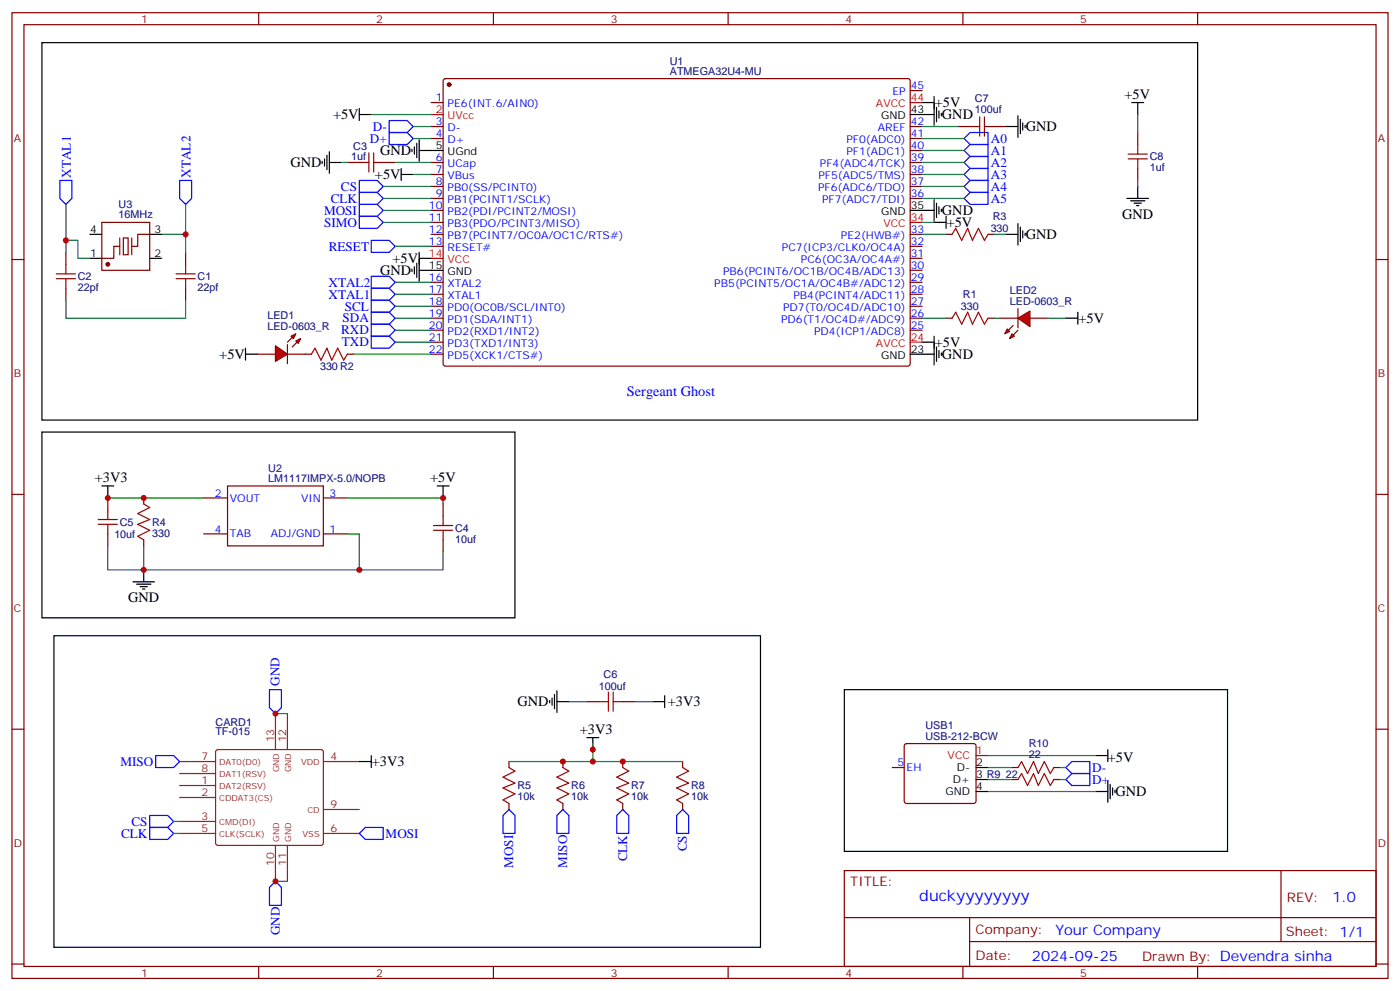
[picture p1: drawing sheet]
<svg xmlns="http://www.w3.org/2000/svg" width="412mm" height="292mm" viewBox="0 0 412 292" stroke-linecap="round" stroke-linejoin="round" font-family="sans-serif">
<g fill="none" stroke="#870000" stroke-width=".35">
<path d="M3.5 3.7h405.4v284.4h-405.4zM7.1 7.3h398.2v277.3h-398.2zM76.2 3.7v3.6M145.3 3.7v3.6M214.5 3.7v3.6M283.6 3.7v3.6M352.8 3.7v3.6M127 30.2h3.5M127 37.3h3.5M130.8 23.3l.4-.2 136.5 .1 .4 .6-.1 83.6-.6 .4-136.4-.1-.5-.6v-83.3zM268.1 37.3h3.5M268.1 26.7h3.5"/>
<path d="M102.3 47.8h3.5M112.9 47.8h3.5M127 40.8h3.5M127 47.8h3.5M127 51.4h3.5M127 54.9h3.5M127 58.4h3.5M268.1 40.8h3.5M268.1 47.8h3.5M268.1 51.4h3.5M268.1 54.9h3.5M268.1 58.4h3.5"/>
<path d="M268.1 44.3h3.5M3.5 76.4h3.6M19.4 74.3v3.5M54.7 74.3v3.5M127 61.9h3.5M127 65.5h3.5M127 69h3.5M127 72.5h3.5M268.1 69h3.5M268.1 72.5h3.5M268.1 79.6h3.5M268.1 76.1h3.5"/>
<path d="M405.3 76.4h3.6M19.4 84.9v3.5M54.7 84.9v3.5M127 83.1h3.5M127 86.6h3.5M127 90.2h3.5M127 93.7h3.5M127 97.2h3.5M268.1 83.1h3.5M268.1 86.6h3.5M268.1 90.2h3.5M268.1 93.7h3.5"/>
<path d="M268.1 97.2h3.5M127 100.8h3.5M127 104.3h3.5M3.5 145.6h3.6M60 157.2h7M60 146.6h7M67 143.1h28.2v17.6h-28.2zM95.2 157.2h7.1M95.2 146.6h7.1M405.3 145.6h3.6M3.5 214.7h3.6M405.3 214.7h3.6"/>
<path d="M248.7 256.3h156.6v28.3h-156.6zM377.3 256.4v20.8M248.7 270.2h156.5M285.6 277.2h119.6M285.6 270.2v14.1M3.5 283.8h3.6M76.2 284.6v3.5M145.3 284.6v3.5M214.5 284.6v3.5M283.6 284.6v3.5M352.8 284.6v3.5M405.3 283.8h3.6"/>
</g>
<circle cx="132.3" cy="24.9" r=".53" fill="#870000" stroke="#870000" stroke-width=".35"/>
<path d="M127 33.7h3.5M268.1 30.2h3.5M127 76.1h3.5M268.1 65.5h3.5M268.1 100.8h3.5" fill="none" stroke="#f00" stroke-width=".35"/>
<g fill="none" stroke="#000" stroke-width=".35">
<path d="M105.8 33.7h3.6M105.8 32v3.5M268.1 33.7h7.1M271.6 30.2h3.6M275.2 28.4v8.5M275.9 31.6v4.2M276.6 32.7v2.1M277.3 33.4v.7M94.9 47.5v.7M95.6 46.8v2.1M96.3 45.7v4.3M97 47.8h3.5"/>
<path d="M97 44.7v6.3M121.4 44v.7M122.1 43.3v2.1M122.8 42.2v4.2M123.5 44.3h7M123.5 41.1v6.4M275.2 58.8v6.3M275.9 59.8v4.3M121.4 79.2v.7M122.1 78.5v2.1M122.8 77.5v4.2M123.5 79.6h7"/>
<path d="M123.5 74.3v8.5M123.5 76.1h3.5M268.1 61.9h7.1M275.2 65.5h3.5M276.6 60.9v2.1M277.3 61.6v.7M278.7 63.7v3.5M275.2 99v8.5M72.3 104.3h3.5M72.3 102.5v3.5M268.1 104.3h7.1M271.6 100.8h3.6"/>
<path d="M275.9 102.2v4.2M276.6 103.2v2.1M277.3 103.9v.7"/>
</g>
<path d="M105.8 47.8h2.9M108.7 45v5.7M110.1 47.8h2.8M110.1 45v5.7M19.4 77.8v2.8M54.7 77.8v2.8M16.6 82.1h5.6M16.6 80.6h5.6M19.4 82.1v2.8M51.9 82.1h5.6M51.9 80.6h5.6M54.7 82.1v2.8" fill="none" stroke="#a10000" stroke-width=".35"/>
<g fill="none" stroke="#008700" stroke-width=".35">
<path d="M109.4 33.7h17.6M121.7 37.3h5.3M100.5 47.8h1.8M112.9 54.9h14.1M112.9 58.4h14.1M116.4 47.8h10.6M121.7 40.8h5.3M271.6 54.9h12.4M271.6 58.4h12.4M271.6 40.8h12.4M271.6 44.3h12.4M271.6 47.8h12.4"/>
<path d="M271.6 51.4h12.4M19.4 60.2v14.1M54.7 60.2v8.8h-7.1M112.9 61.9h14.1M112.9 65.5h14.1M116.4 72.5h10.6M19.4 88.4v5.3h35.3v-5.3M116.4 83.1h10.6M116.4 86.6h10.6M116.4 90.2h10.6M116.4 93.7h10.6M116.4 97.2h10.6"/>
<path d="M116.4 100.8h10.6"/>
</g>
<g fill="none" stroke="#8c2424" stroke-width=".35">
<path d="M81.1 210.1v10.6M84.7 210.1v10.6M52.9 231.3h10.6M52.9 234.8h10.6M52.9 224.2h10.6M52.9 227.8h10.6M63.7 220.9l.5-.2h30.3l.5 .2 .2 .5v26.8l-.2 .5-.5 .2h-30.3l-.5-.2-.2-.5v-26.8zM95.2 224.2h10.6M95.2 238.3h10.6M52.9 241.9h10.6M52.9 245.4h10.6M81.1 248.9v10.6"/>
<path d="M84.7 248.9v10.6M95.2 245.4h10.6"/>
</g>
<g fill="none" stroke="#00f" stroke-width=".35">
<path d="M114.7 39h5.2l1.8 1.8-1.8 1.7h-5.2zM114.7 35.5h5.2l1.8 1.8-1.8 1.7h-5.2zM17.6 53.1h3.6v5.3l-1.8 1.8-1.8-1.8zM52.9 53.1h3.5v5.3l-1.7 1.8-1.8-1.8zM105.8 53.1h5.3l1.8 1.8-1.8 1.8h-5.3zM105.8 56.7h5.3l1.8 1.7-1.8 1.8h-5.3zM284 40.8l1.8-1.8h5.2v3.5h-5.2zM284 44.3l1.8-1.8h5.2v3.6h-5.2zM284 47.8l1.8-1.7h5.2v3.5h-5.2zM284 51.4l1.8-1.8h5.2v3.5h-5.2zM284 54.9l1.8-1.8h5.2v3.6h-5.2zM284 58.4l1.8-1.7h5.2v3.5h-5.2z"/>
<path d="M105.8 60.2h5.3l1.8 1.7-1.8 1.8h-5.3zM105.8 63.7h5.3l1.8 1.8-1.8 1.7h-5.3zM109.4 70.8h5.3l1.7 1.7-1.7 1.8h-5.3zM109.4 81.4h5.3l1.7 1.7-1.7 1.8h-5.3zM109.4 84.9h5.3l1.7 1.7-1.7 1.8h-5.3zM109.4 88.4h5.3l1.7 1.8-1.7 1.7h-5.3zM109.4 91.9h5.3l1.7 1.8-1.7 1.8h-5.3zM109.4 95.5h5.3l1.7 1.7-1.7 1.8h-5.3zM109.4 99h5.3l1.7 1.8-1.7 1.7h-5.3z"/>
</g>
<g fill="#f00" stroke="#870000" stroke-width=".35">
<path d="M81.1 101.8l3.6 2.5-3.6 2.1z"/>
<path d="M84.7 101.5v5.6z"/>
</g>
<g fill="#870000" stroke="#870000" stroke-width=".35">
<path d="M86.1 99.3l-1.4 1.5z"/>
<path d="M86.1 102.2l1.4-1.4z"/>
</g>
<g fill="#f00" stroke="#870000" stroke-width=".35">
<path d="M85.7 99l1.4-.7-.7 1.4z"/>
<path d="M87.1 100.4l1.4-.7-.7 1.4z"/>
</g>
<path d="M75.8 104.3h5.3M84.7 104.3h5.3" fill="none" stroke="#870000" stroke-width=".35"/>
<g fill="#f00" stroke="#870000" stroke-width=".35">
<path d="M299.9 93.7l3.5-2.1v4.6z"/>
<path d="M299.9 90.9v5.6z"/>
</g>
<g fill="#870000" stroke="#870000" stroke-width=".35">
<path d="M299.9 97.2l-1.5 1.4z"/>
<path d="M298.4 95.8l-1.4 1.4z"/>
</g>
<g fill="#f00" stroke="#870000" stroke-width=".35">
<path d="M298.1 98.3l.7 .7-1.4 .7z"/>
<path d="M296.7 96.9l.7 .7-1.4 .7z"/>
</g>
<g fill="none" stroke="#870000" stroke-width=".35">
<path d="M282.2 37.3h3.6M292.8 37.3h3.5M335.1 39v3.5M335.1 49.6v3.5M30 65.5h14.1v14.1h-14.1zM35.3 72.5h-1.8v3.6h-3.5M36.3 70.1h1.4v4.9h-1.4zM44.1 69h-3.5v3.5h-1.8M278.7 69h1.8M291 69h1.8M278.7 93.7h1.8M291 93.7h1.8"/>
<path d="M294.6 93.7h5.3M303.4 93.7h5.3M90 104.3h1.7M102.3 104.3h1.8M31.7 146.6v3.5M31.7 157.2v3.5M42.3 146.6v1.8M42.3 159v1.7M130.5 148.4v3.5M130.5 159v3.5M172.9 206.6h3.5M183.4 206.6h3.6"/>
<path d="M266.6 219.1l.5-.2h19.7l.5 .2 .2 .5v16.3l-.2 .5-.5 .2h-19.7l-.5-.3-.3-.4v-16.3zM149.9 224.2v1.8M149.9 236.6v1.7M165.8 224.2v1.8M165.8 236.6v1.7M183.4 224.2v1.8M183.4 236.6v1.7M201.1 224.2v1.8M201.1 236.6v1.7M262.8 226h3.5M298.1 226h1.8M298.1 229.5h1.8"/>
<path d="M310.4 226h1.8M310.4 229.5h1.8"/>
</g>
<g fill="none" stroke="#000" stroke-width=".35">
<path d="M12.3 12.6h340.5v111.1h-340.5zM296.3 37.3h3.6M299.9 34.1v6.3M300.6 35.1v4.3M301.3 36.2v2.1M302 36.9v.7M333.4 30.2h3.5M335.1 30.2v3.5M118.2 51.4h3.5M118.2 49.6v3.5M332 58.4h6.3M333 59.1h4.3"/>
<path d="M334.1 59.8h2.1M335.1 54.9v3.5M26.5 69h3.5M26.5 76.1h3.5M44.1 69h3.5M44.1 76.1h3.5M296.3 69h3.6M299.9 65.8v6.4M300.6 66.9v4.2M301.3 67.9v2.2M302 68.7v.7M334.8 60.5h.7"/>
<path d="M314 93.7h3.5M317.5 91.9v3.6M12.3 127.2h139.4v54.7h-139.4zM30 143.1h3.5M31.7 143.1v3.5M128.8 143.1h3.5M130.5 143.1v3.5M39.2 171.3h6.3M40.2 172h4.2M41.3 172.7h2.1M42 173.4h.7M42.3 167.8v3.5"/>
<path d="M15.9 187.2h208.1v91.7h-208.1zM161.9 206.2v.7M162.6 205.5v2.1M163.3 204.5v4.2M164 206.6h3.6M164 203.4v6.4M172.9 217.2h3.5M174.6 217.2v3.5M192.3 206.6h3.5M195.8 204.8v3.6M248.7 203.1h112.9v47.6h-112.9zM105.8 224.2h3.6"/>
<path d="M109.4 222.5v3.5M287.5 226h3.5M287.5 229.5h3.5M287.5 233h3.5M322.8 233h3.5M322.8 222.5h3.5M326.3 220.7v3.5M326.3 229.9v6.3M327 230.9v4.3M327.7 232v2.1M328.4 232.7v.7"/>
</g>
<g fill="none" stroke="#008700" stroke-width=".35">
<path d="M271.6 37.3h10.6M335.1 33.7v5.3M121.7 51.4h5.3M335.1 53.1v1.8M19.4 70.8h3.5v5.3h3.6M54.7 69v5.3M271.6 69h7.1M271.6 65.5h3.6M292.8 69h3.5M271.6 93.7h7.1M292.8 93.7h1.8M308.7 93.7h5.3"/>
<path d="M104.1 104.3h22.9M31.7 146.6h28.3M102.3 146.6h28.2v1.8M102.3 157.2h3.5v10.6M31.7 160.7v7.1h98.8v-5.3M42.3 160.7v7.1M81.1 210.1h3.6M167.6 206.6h5.3M174.6 218.9v5.3M187 206.6h5.3M149.9 224.2h51.2M291 222.5h31.8"/>
<path d="M291 233h31.8M291 229.5h7.1M291 226h7.1M312.2 229.5h1.8M312.2 226h1.8M51.2 245.4h1.7M51.2 241.9h1.7M81.1 259.5h3.6"/>
</g>
<g fill="none" stroke="#a10000" stroke-width=".35">
<path d="M285.8 37.3h2.8M288.6 34.4v5.7M290 37.3h2.8M290 34.4v5.7M332.3 46.8h5.7M332.3 45.4h5.7M335.1 42.5v2.9M335.1 46.8v2.8M280.5 69l1-1.8 1.8 3.6 1.7-3.6 1.5 3.6 1.7-3.6 1.8 3.6 1-1.8M280.5 93.7l1-1.8 1.8 3.6 1.7-3.6 1.5 3.6 1.7-3.6 1.8 3.6 1-1.8M91.7 104.3l1.1-1.8 1.7 3.5 1.8-3.5 1.4 3.5 1.8-3.5 1.7 3.5 1.1-1.7M28.9 154.4h5.7"/>
<path d="M28.9 153h5.7M31.7 150.1v2.9M31.7 154.4v2.8M42.3 148.4l1.8 1-3.5 1.8 3.5 1.8-3.5 1.4 3.5 1.7-3.5 1.8 1.7 1.1M127.7 156.1h5.6M127.7 154.7h5.6M130.5 151.9v2.8M130.5 156.1v2.9M176.4 206.6h2.8M179.2 203.8v5.6M180.6 206.6h2.8M180.6 203.8v5.6"/>
<path d="M149.9 226l1.8 1-3.5 1.8 3.5 1.8-3.5 1.4 3.5 1.8-3.5 1.7 1.7 1.1M165.8 226l1.8 1-3.6 1.8 3.6 1.8-3.6 1.4 3.6 1.8-3.6 1.7 1.8 1.1M183.4 226l1.8 1-3.5 1.8 3.5 1.8-3.5 1.4 3.5 1.8-3.5 1.7 1.7 1.1M201.1 226l1.7 1-3.5 1.8 3.5 1.8-3.5 1.4 3.5 1.8-3.5 1.7 1.8 1.1M299.9 229.5l1-1.7 1.8 3.5 1.7-3.5 1.5 3.5 1.7-3.5 1.8 3.5 1-1.8M299.9 226l1-1.8 1.8 3.6 1.7-3.6 1.5 3.6 1.7-3.6 1.8 3.6 1-1.8"/>
</g>
<path d="M79.4 203.1h3.5v5.3l-1.8 1.7-1.7-1.7zM45.9 222.5h5.3l1.7 1.7-1.7 1.8h-5.3zM149.9 238.3l1.8 1.8v5.3h-3.5v-5.3zM165.8 238.3l1.8 1.8v5.3h-3.6v-5.3zM183.4 238.3l1.8 1.8v5.3h-3.5v-5.3zM201.1 238.3l1.7 1.8v5.3h-3.5v-5.3zM314 226l1.7-1.8h5.3v3.6h-5.3zM314 229.5l1.7-1.7h5.3v3.5h-5.3zM44.1 240.1h5.3l1.8 1.8-1.8 1.7h-5.3zM44.1 243.6h5.3l1.8 1.8-1.8 1.8h-5.3zM105.8 245.4l1.8-1.8h5.3v3.6h-5.3zM79.4 261.3l1.7-1.8 1.8 1.8v5.3h-3.5z" fill="none" stroke="#00f" stroke-width=".35"/>
<path d="M287.5 222.5h3.5" fill="none" stroke="#f00" stroke-width=".35"/>
<circle cx="31.7" cy="77.8" r=".53" fill="#870000" stroke="#870000" stroke-width=".35"/>
<path d="M35.3 70.1v4.9M38.8 70.1v4.9" fill="none" stroke="#871200" stroke-width=".35"/>
<g fill="#c00">
<circle cx="81.1" cy="259.5" r=".88"/>
<circle cx="81.1" cy="210.1" r=".88"/>
<circle cx="130.5" cy="146.6" r=".88"/>
<circle cx="42.3" cy="146.6" r=".88"/>
<circle cx="42.3" cy="167.8" r=".88"/>
<circle cx="105.8" cy="167.8" r=".88"/>
<circle cx="165.8" cy="224.2" r=".88"/>
<circle cx="183.4" cy="224.2" r=".88"/>
<circle cx="31.8" cy="146.6" r=".88"/>
<circle cx="19.4" cy="70.8" r=".88"/>
<circle cx="54.7" cy="69" r=".88"/>
<circle cx="174.6" cy="220.7" r=".88"/>
<circle cx="174.6" cy="224.2" r=".88"/>
</g>
<text font-size="4.6" fill="#00f" x="270.8" y="265.4">duckyyyyyyyy</text>
<g font-size="4.2">
<text x="331.3" y="29">+5V</text>
<text x="98.1" y="35.2">+5V</text>
<text x="275.3" y="31.6">+5V</text>
<text x="277.5" y="35.1">GND</text>
<text x="302.2" y="38.7">GND</text>
<text x="112" y="45.7">GND</text>
<text x="85.5" y="49.2">GND</text>
<text x="110.4" y="52.8">+5V</text>
<text x="277.5" y="63.4">GND</text>
<text x="330.6" y="64.5">GND</text>
<text x="278.9" y="66.9">+5V</text>
<text x="302.2" y="70.4">GND</text>
<text x="115.6" y="77.5">+5V</text>
<text x="112" y="81">GND</text>
<text x="317.7" y="95.1">+5V</text>
<text x="64.6" y="105.7">+5V</text>
<text x="275.3" y="102.2">+5V</text>
<text x="277.5" y="105.7">GND</text>
<text x="27.9" y="142">+3V3</text>
<text x="126.7" y="142">+5V</text>
<text x="37.7" y="177.3">GND</text>
<text x="152.4" y="208">GND</text>
<text x="196.7" y="208">+3V3</text>
<text x="170.8" y="216.1">+3V3</text>
<text x="109.5" y="225.6">+3V3</text>
<text x="326.3" y="224.2">+5V</text>
<text x="328.6" y="234.5">GND</text>
</g>
<g font-size="4.2" fill="#00f">
<text x="184.7" y="116.5">Sergeant Ghost</text>
<text x="392.5" y="265.6">1.0</text>
<text x="310.9" y="275.2">Your Company</text>
<text x="304" y="283">2024-09-25</text>
</g>
<g font-size="3.9" fill="#00f">
<text x="109.9" y="38.5">D-</text>
<text x="109" y="42">D+</text>
<text x="291.9" y="42.1">A0</text>
<text x="291.9" y="45.7">A1</text>
<text x="20.9" y="52.3" transform="rotate(-90 20.9 52.3)">XTAL1</text>
<text x="56.1" y="52.3" transform="rotate(-90 56.1 52.3)">XTAL2</text>
<text x="291.9" y="49.2">A2</text>
<text x="291.9" y="52.7">A3</text>
<text x="97.4" y="59.7">CLK</text>
<text x="100.4" y="56.1">CS</text>
<text x="291.9" y="56.3">A4</text>
<text x="291.9" y="59.8">A5</text>
<text x="95.5" y="63.2">MOSI</text>
<text x="95.5" y="66.7">SIMO</text>
<text x="96.9" y="73.8">RESET</text>
<text x="96.8" y="84.4">XTAL2</text>
<text x="96.8" y="87.9">XTAL1</text>
<text x="100.9" y="95">SDA</text>
<text x="101.6" y="91.4">SCL</text>
<text x="100.5" y="98.5">RXD</text>
<text x="100.7" y="102">TXD</text>
<text x="82.4" y="202" transform="rotate(-90 82.4 202)">GND</text>
<text x="35.5" y="225.5">MISO</text>
<text x="321.7" y="227.2">D-</text>
<text x="321.7" y="230.8">D+</text>
<text x="38.7" y="243.1">CS</text>
<text x="35.7" y="246.7">CLK</text>
<text x="113.6" y="246.6">MOSI</text>
<text x="202.4" y="250.7" transform="rotate(-90 202.4 250.7)">CS</text>
<text x="151.2" y="255.5" transform="rotate(-90 151.2 255.5)">MOSI</text>
<text x="167.1" y="255.5" transform="rotate(-90 167.1 255.5)">MISO</text>
<text x="184.7" y="253.6" transform="rotate(-90 184.7 253.6)">CLK</text>
<text x="82.4" y="275.4" transform="rotate(-90 82.4 275.4)">GND</text>
</g>
<g font-size="3.9" fill="#800">
<text x="250.5" y="260.9">TITLE:</text>
<text x="379.1" y="265.6">REV:</text>
<text x="287.4" y="275.1">Company:</text>
<text x="378.7" y="275.7">Sheet: 1/1</text>
<text x="287.4" y="282.8">Date:</text>
<text x="336.4" y="282.9">Drawn By: Devendra sinha</text>
</g>
<g font-size="3.2" fill="#800">
<text x="41.6" y="6.7">1</text>
<text x="110.8" y="6.7">2</text>
<text x="179.9" y="6.7">3</text>
<text x="249.1" y="6.7">4</text>
<text x="318.2" y="6.7">5</text>
<text x="4.1" y="41.8">A</text>
<text x="405.9" y="41.8">A</text>
<text x="4.1" y="111">B</text>
<text x="405.9" y="111">B</text>
<text x="4.1" y="180.1">C</text>
<text x="405.9" y="180.1">C</text>
<text x="4.1" y="249.3">D</text>
<text x="405.9" y="249.3">D</text>
<text x="41.6" y="287.5">1</text>
<text x="110.8" y="287.5">2</text>
<text x="179.9" y="287.5">3</text>
<text x="249.1" y="287.5">4</text>
<text x="318.2" y="287.5">5</text>
</g>
<g font-size="3.2" fill="#000080">
<text x="197.3" y="22">ATMEGA32U4-MU</text>
<text x="197.3" y="19">U1</text>
<text x="287.2" y="33.4">100uf</text>
<text x="287.2" y="30.2">C7</text>
<text x="103.4" y="47.2">1uf</text>
<text x="104.1" y="44.3">C3</text>
<text x="338.7" y="47.2">C8</text>
<text x="338.7" y="50.4">1uf</text>
<text x="34.9" y="64.3">16MHz</text>
<text x="34.9" y="61.2">U3</text>
<text x="292.5" y="64.9">R3</text>
<text x="291.8" y="68.4">330</text>
<text x="22.9" y="82.5">C2</text>
<text x="58.2" y="82.5">C1</text>
<text x="22.9" y="85.7">22pf</text>
<text x="58.2" y="85.7">22pf</text>
<text x="283.6" y="87.8">R1</text>
<text x="297.5" y="89.8">LED-0603_R</text>
<text x="297.5" y="86.6">LED2</text>
<text x="78.8" y="94">LED1</text>
<text x="283" y="91.3">330</text>
<text x="78.8" y="97.2">LED-0603_R</text>
<text x="94.3" y="109">330 R2</text>
<text x="79" y="142">LM1117IMPX-5.0/NOPB</text>
<text x="79" y="138.9">U2</text>
<text x="35.3" y="154.8">C5</text>
<text x="44.8" y="154.8">R4</text>
<text x="33.7" y="158.3">10uf</text>
<text x="44.8" y="158">330</text>
<text x="134.1" y="159.8">10uf</text>
<text x="134.1" y="156.6">C4</text>
<text x="176.4" y="203.1">100uf</text>
<text x="177.8" y="199.5">C6</text>
<text x="63.5" y="213.6">CARD1</text>
<text x="272.6" y="214.7">USB1</text>
<text x="63.4" y="216.6">TF-015</text>
<text x="272.6" y="217.9">USB-212-BCW</text>
<text x="303" y="220">R10</text>
<text x="303" y="223.2">22</text>
<text x="152.4" y="232.4">R5</text>
<text x="168.3" y="232.4">R6</text>
<text x="185.9" y="232.4">R7</text>
<text x="203.6" y="232.4">R8</text>
<text x="296.3" y="228.9">22</text>
<text x="152.4" y="235.6">10k</text>
<text x="168.3" y="235.6">10k</text>
<text x="185.9" y="235.6">10k</text>
<text x="203.6" y="235.6">10k</text>
</g>
<g font-size="3.2" fill="#00f">
<text x="128.3" y="29.8">1</text>
<text x="262.9" y="28.1">EP</text>
<text x="268.3" y="26.3">45</text>
<text x="131.8" y="31.6">PE6(INT.6/AIN0)</text>
<text x="128.3" y="36.9">3</text>
<text x="128.3" y="40.4">4</text>
<text x="131.8" y="38.7">D-</text>
<text x="258.6" y="38.7">AREF</text>
<text x="268.3" y="40.4">41</text>
<text x="268.3" y="36.9">42</text>
<text x="128.3" y="47.5">6</text>
<text x="131.8" y="42.2">D+</text>
<text x="249.3" y="45.7">PF1(ADC1)</text>
<text x="249.3" y="42.2">PF0(ADC0)</text>
<text x="268.3" y="47.5">39</text>
<text x="268.3" y="44">40</text>
<text x="128.3" y="51">7</text>
<text x="131.8" y="49.2">UCap</text>
<text x="131.8" y="52.8">VBus</text>
<text x="241.1" y="52.8">PF5(ADC5/TMS)</text>
<text x="241.5" y="49.2">PF4(ADC4/TCK)</text>
<text x="268.3" y="51">38</text>
<text x="128.3" y="54.5">8</text>
<text x="128.3" y="58.1">9</text>
<text x="131.8" y="56.3">PB0(SS/PCINT0)</text>
<text x="131.8" y="59.8">PB1(PCINT1/SCLK)</text>
<text x="241" y="56.3">PF6(ADC6/TDO)</text>
<text x="242.2" y="59.8">PF7(ADC7/TDI)</text>
<text x="268.3" y="58.1">36</text>
<text x="268.3" y="54.5">37</text>
<text x="126.3" y="61.6">10</text>
<text x="126.3" y="65.1">11</text>
<text x="131.8" y="63.4">PB2(PDI/PCINT2/MOSI)</text>
<text x="126.3" y="68.7">12</text>
<text x="131.8" y="66.9">PB3(PDO/PCINT3/MISO)</text>
<text x="131.8" y="70.4">PB7(PCINT7/OC0A/OC1C/RTS#)</text>
<text x="247.7" y="70.4">PE2(HWB#)</text>
<text x="268.3" y="68.7">33</text>
<text x="126.3" y="72.2">13</text>
<text x="131.8" y="73.9">RESET#</text>
<text x="230.3" y="73.9">PC7(ICP3/CLK0/OC4A)</text>
<text x="235.9" y="77.5">PC6(OC3A/OC4A#)</text>
<text x="268.3" y="75.7">31</text>
<text x="268.3" y="72.2">32</text>
<text x="126.3" y="82.8">16</text>
<text x="213" y="81">PB6(PCINT6/OC1B/OC4B/ADC13)</text>
<text x="268.3" y="82.8">29</text>
<text x="268.3" y="79.2">30</text>
<text x="126.3" y="86.3">17</text>
<text x="126.3" y="89.8">18</text>
<text x="131.8" y="84.5">XTAL2</text>
<text x="131.8" y="88.1">XTAL1</text>
<text x="210.4" y="84.5">PB5(PCINT5/OC1A/OC4B#/ADC12)</text>
<text x="233.7" y="88.1">PB4(PCINT4/ADC11)</text>
<text x="268.3" y="89.8">27</text>
<text x="268.3" y="86.3">28</text>
<text x="126.3" y="93.3">19</text>
<text x="131.8" y="91.6">PD0(OC0B/SCL/INT0)</text>
<text x="131.8" y="95.1">PD1(SDA/INT1)</text>
<text x="230.1" y="95.1">PD6(T1/OC4D#/ADC9)</text>
<text x="230.7" y="91.6">PD7(T0/OC4D/ADC10)</text>
<text x="268.3" y="93.3">26</text>
<text x="126.3" y="96.9">20</text>
<text x="126.3" y="100.4">21</text>
<text x="131.8" y="98.6">PD2(RXD1/INT2)</text>
<text x="239.8" y="98.6">PD4(ICP1/ADC8)</text>
<text x="268.3" y="96.9">25</text>
<text x="126.3" y="103.9">22</text>
<text x="131.8" y="102.2">PD3(TXD1/INT3)</text>
<text x="131.8" y="105.7">PD5(XCK1/CTS#)</text>
<text x="63.2" y="146.3">2</text>
<text x="67.7" y="147.7">VOUT</text>
<text x="88.7" y="147.7">VIN</text>
<text x="97" y="146.3">3</text>
<text x="63.2" y="156.8">4</text>
<text x="67.7" y="158.3">TAB</text>
<text x="79.8" y="158.3">ADJ/GND</text>
<text x="97" y="156.8">1</text>
<text x="264.3" y="225.6">5</text>
<text x="267.1" y="227">EH</text>
</g>
<g font-size="3.2" fill="#f00">
<text x="268.3" y="29.8">44</text>
<text x="128.3" y="33.4">2</text>
<text x="131.8" y="35.1">UVcc</text>
<text x="258" y="31.6">AVCC</text>
<text x="268.3" y="65.1">34</text>
<text x="260.2" y="66.9">VCC</text>
<text x="126.3" y="75.7">14</text>
<text x="131.8" y="77.5">VCC</text>
<text x="268.3" y="100.4">24</text>
<text x="258" y="102.2">AVCC</text>
<text x="279.1" y="223.5">VCC</text>
<text x="287.5" y="222.1">1</text>
</g>
<g font-size="3.2">
<text x="259.5" y="35.1">GND</text>
<text x="268.3" y="33.4">43</text>
<text x="128.3" y="44">5</text>
<text x="131.8" y="45.7">UGnd</text>
<text x="259.5" y="63.4">GND</text>
<text x="268.3" y="61.6">35</text>
<text x="26.6" y="68.7">4</text>
<text x="45.5" y="68.7">3</text>
<text x="26.6" y="75.7">1</text>
<text x="45.5" y="75.7">2</text>
<text x="126.3" y="79.2">15</text>
<text x="131.8" y="81">GND</text>
<text x="259.5" y="105.7">GND</text>
<text x="268.3" y="103.9">23</text>
<text x="281.9" y="227">D-</text>
<text x="287.5" y="225.6">2</text>
<text x="280.7" y="230.6">D+</text>
<text x="287.5" y="229.2">3 R9</text>
<text x="287.5" y="232.7">4</text>
<text x="278.5" y="234.1">GND</text>
</g>
<g font-size="3.2" fill="#8d2323">
<text x="80.8" y="218.6" transform="rotate(-90 80.8 218.6)">13</text>
<text x="84.3" y="218.6" transform="rotate(-90 84.3 218.6)">12</text>
<text x="59.4" y="223.9">7</text>
<text x="59.4" y="227.4">8</text>
<text x="97.4" y="223.9">4</text>
<text x="59.4" y="230.9">1</text>
<text x="59.4" y="234.5">2</text>
<text x="97.4" y="238">9</text>
<text x="59.4" y="241.5">3</text>
<text x="59.4" y="245">5</text>
<text x="97.4" y="245">6</text>
<text x="80.8" y="255.1" transform="rotate(-90 80.8 255.1)">10</text>
<text x="84.3" y="255.1" transform="rotate(-90 84.3 255.1)">11</text>
</g>
<g font-size="2.5" fill="#8d2323">
<text x="64.6" y="225.3">DAT0(D0)</text>
<text x="82.2" y="227.4" transform="rotate(-90 82.2 227.4)">GND</text>
<text x="85.7" y="227.4" transform="rotate(-90 85.7 227.4)">GND</text>
<text x="88.7" y="225.3">VDD</text>
<text x="64.6" y="232.3">DAT2(RSV)</text>
<text x="64.6" y="228.8">DAT1(RSV)</text>
<text x="64.6" y="235.9">CDDAT3(CS)</text>
<text x="90.6" y="239.4">CD</text>
<text x="64.6" y="242.9">CMD(DI)</text>
<text x="64.6" y="246.5">CLK(SCLK)</text>
<text x="82.2" y="247.9" transform="rotate(-90 82.2 247.9)">GND</text>
<text x="85.7" y="247.9" transform="rotate(-90 85.7 247.9)">GND</text>
<text x="89.1" y="246.5">VSS</text>
</g>
</svg>
